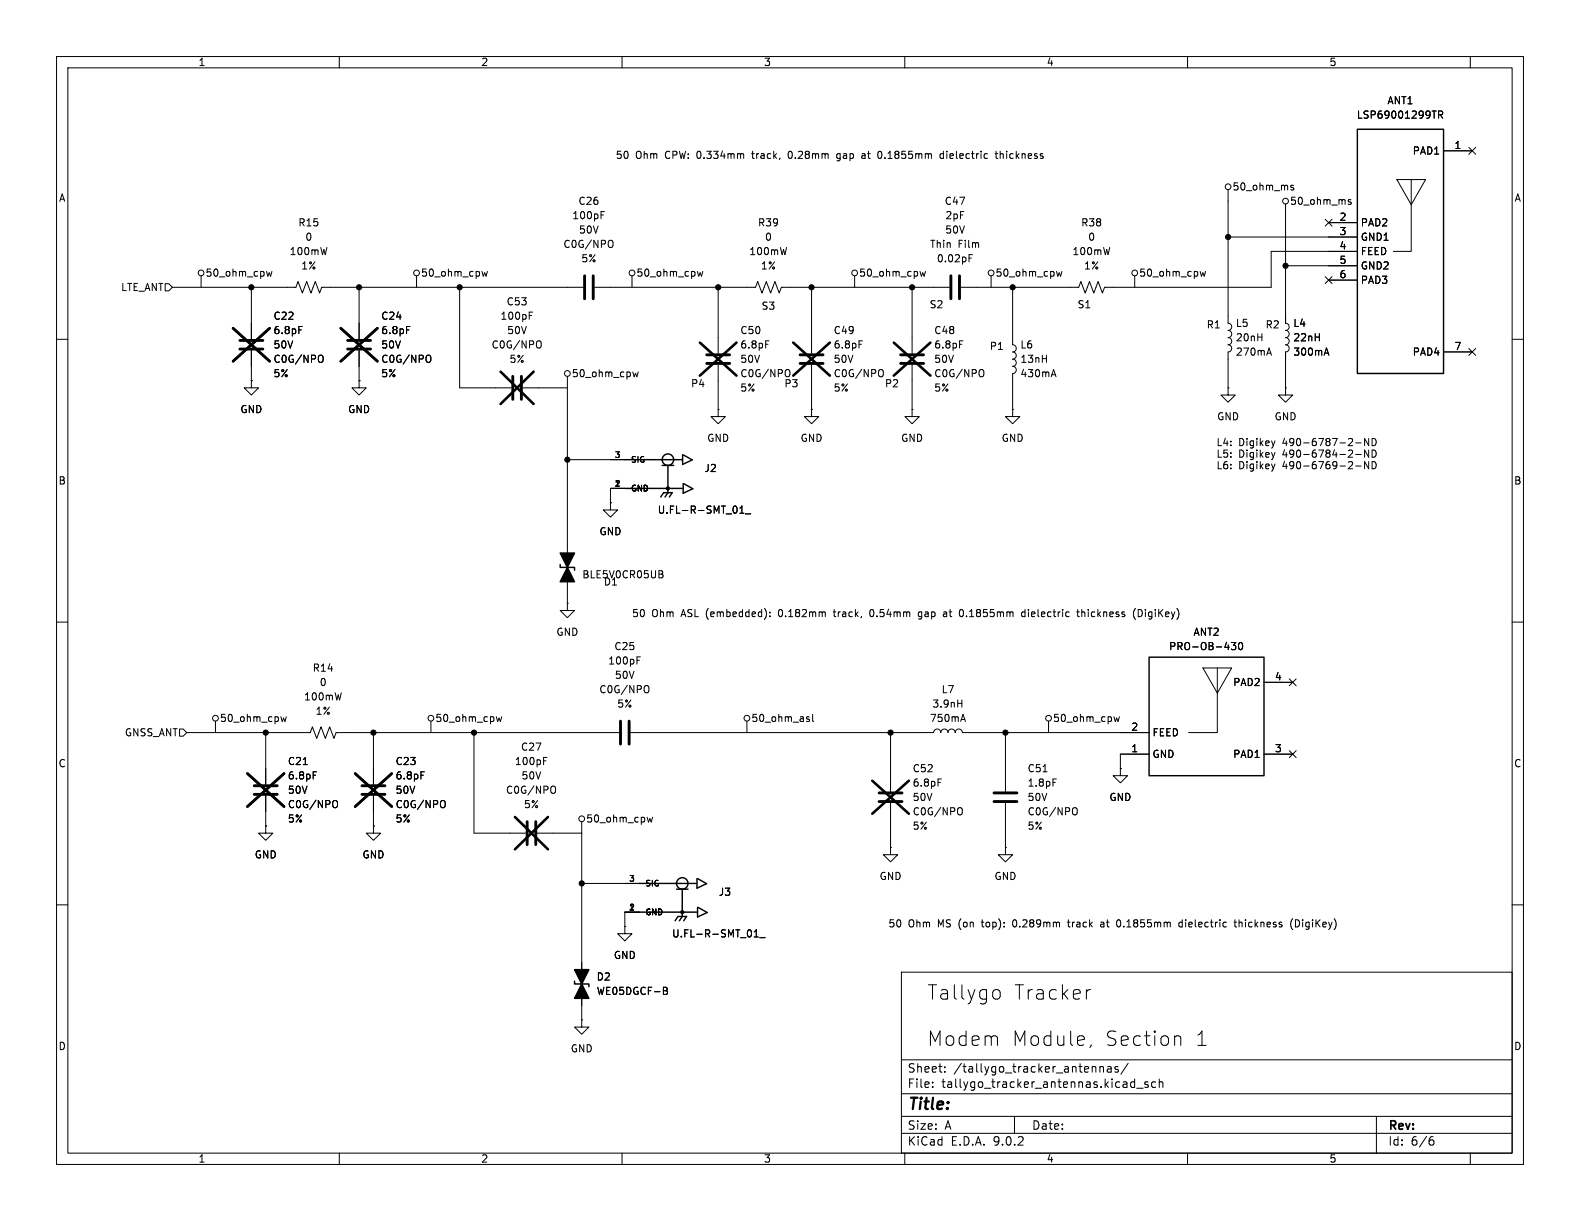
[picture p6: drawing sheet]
<svg xmlns="http://www.w3.org/2000/svg" width="279mm" height="216mm" viewBox="0 0 279 216" stroke-linecap="round" stroke-linejoin="round" font-family="sans-serif">
<g fill="none" stroke="#000" stroke-width=".18">
<path d="M10 10h259.4v195.9h-259.4zM12 12h255.4v191.9h-255.4zM60 10v2M110 10v2M160 10v2M210 10v2M253.2 19.6h.8M260 10v2M106.3 38h.4M106.3 37.4h.6M131.3 27.2l.2 .2v.6M139.5 26.9l-.1 .3 .1 .7"/>
<path d="M148 28.4h.3M148.4 27.2h-.3l-.1 .2v.5l.4 .1M152.4 27.2h.5M153 27.5h-.4l-.2 .2 .2 .3h.4M155.4 26.8l.1-.1a.68 .68 0 0 1 .5 .7 .68 .68 0 0 1-.5 .6h-.1M166.8 27.2h-.3l-.3 .2 .1 .6h.5M166.8 26.7v1.3M176 27.2h.4M176.1 26.7v1.1l.3 .2M176.9 26.7v1.3M177.2 27.2l-.3 .1M217.2 33.5v23.7a.64 .64 0 0 1 .6 .6 .64 .64 0 0 1-.6 .6"/>
<path d="M227.3 36.1v21.1a.64 .64 0 0 1 .7 .6 .64 .64 0 0 1-.7 .6M228.7 32.8h-.3l-.2 .1 .1 .2 .4 .1v.3h-.5M234.3 38.8l1.3 1.2M234.9 39.4h5.1M235.6 38.8l-1.3 1.2M238.9 35.4l-.3-.1-.2 .2 .1 .2 .4 .1v.3h-.5M247 31.8h5.1l-2.5 4.4zM249.6 31.8v12.7h-3.2M254.4 20.3l.6-.1 .1-.1v-.3l-.7-.2v1.3M254.7 20.3l.4 .6M255.3 26.7h5M259.7 26.1l1.3 1.2"/>
<path d="M261 26.1l-1.3 1.2M29.2 50.2h.6l.7 .6-.7 .6h-.6zM30.5 50.8h21.8l.4-1 .8 2 .7-2 .8 2 .8-2 .7 2 .4-1h46.2M35.6 48.8v2M44.4 50.8v9.1M48.1 48l-.3 .8-.2-.6-.2 .6M52.8 57.7h.7M57.8 43.8l-.3 1.2M63.5 50.8v9.1M71.9 57.7h.6M73.7 48.8v2M81.3 50.8v17.8h9.1"/>
<path d="M86.2 48l-.3 .8-.2-.6-.2 .6M93.6 55.8h.4M93.6 55.2h.6M105.2 50.8h28.4l.4-1 .7 2 .8-2 .8 2 .7-2 .8 2 .4-1h29.7M107.9 42.5a.43 .43 0 0 1 .5 .4v.4a.43 .43 0 0 1-.5 .5M111.8 48.8v2M124.3 48l-.3 .8-.2-.6-.2 .6M127 50.8v11.7M139.1 43.8l-.3 1.2M143.5 50.8v11.7M151.1 48.8v2M161.3 50.8v11.7"/>
<path d="M163.7 48l-.3 .8-.2-.6-.3 .6M171.4 45.6h.4M171.4 45h.6M175.3 48.8v2M179.1 50.8v10.2a.64 .64 0 0 1 .6 .6 .64 .64 0 0 1-.6 .6 .64 .64 0 0 1 .6 .7 .64 .64 0 0 1-.6 .6M187.8 48l-.3 .8-.2-.6-.2 .6M196.2 43.8l-.3 1.2M200.7 48.8v2M213.2 48l-.3 .8-.2-.6-.2 .6M217.2 58.4a.64 .64 0 0 1 .6 .7 .64 .64 0 0 1-.6 .6 .64 .64 0 0 1 .6 .6 .64 .64 0 0 1-.6 .7 .64 .64 0 0 1 .6 .6 .64 .64 0 0 1-.6 .6v6.4M217.2 41.9h22.8M227.3 58.4a.64 .64 0 0 1 .7 .7 .64 .64 0 0 1-.7 .6 .64 .64 0 0 1 .7 .6 .64 .64 0 0 1-.7 .7 .64 .64 0 0 1 .7 .6 .64 .64 0 0 1-.7 .6v6.4"/>
<path d="M227.3 47h12.7M234.3 48.9l1.3 1.2M234.9 49.5h5.1M235.6 48.9l-1.3 1.2M240 44.5h-15.2v6.3h-29.5l-.4 1-.7-2-.8 2-.7-2-.8 2-.8-2-.3 1h-20.9M10 60h2M44.4 67.3v1.3h1.3l-1.3 1.3-1.2-1.3h1.2M44.4 67.3h.1M44.4 62v5.3M56.6 62.8a.43 .43 0 0 1 .5 .4v.5a.43 .43 0 0 1-.5 .4M63.5 67.3v1.3h1.3l-1.3 1.3-1.3-1.3h1.3M63.5 67.3h.1"/>
<path d="M63.5 62v5.3M75.6 62.8a.43 .43 0 0 1 .6 .4v.5a.43 .43 0 0 1-.6 .4M92.5 68.6h7.8M95.2 60.3a.43 .43 0 0 1 .5 .4v.4a.43 .43 0 0 1-.5 .4M100.3 66.5v40.2M112.9 65.8l-.3 .8-.2-.6-.3 .6M127 72.4v1.3h1.3l-1.3 1.2-1.3-1.2h1.3M127 72.4h.1M127 64.5v7.9M135.4 60.3h.6M139.1 65.3a.43 .43 0 0 1 .6 .5v.4a.43 .43 0 0 1-.6 .4M143.5 72.4v1.3h1.3l-1.3 1.2-1.3-1.2h1.3"/>
<path d="M143.5 72.4h.1M143.5 64.5v7.9M151.9 60.3h.6M155.7 65.3a.43 .43 0 0 1 .5 .5v.4a.43 .43 0 0 1-.5 .4M161.3 72.4v1.3h1.3l-1.3 1.2-1.3-1.2h1.3M161.3 72.4h.1M161.3 64.5v7.9M169.7 60.3h.6M173.4 65.3a.43 .43 0 0 1 .6 .5v.4a.43 .43 0 0 1-.6 .4M179.1 63.5a.64 .64 0 0 1 .6 .6 .64 .64 0 0 1-.6 .7 .64 .64 0 0 1 .6 .6 .64 .64 0 0 1-.6 .6v6.4M179.1 72.4v1.3h1.2l-1.2 1.2-1.3-1.2h1.3M179.1 72.4h.1"/>
<path d="M186 66.3h.6M186.3 65.3l.4 1.3M217.2 68.6v1.3h1.2l-1.2 1.2-1.3-1.2h1.3M217.2 68.6h.1M224.1 62.4h.6M224.4 61.5l.4 1.3M225.5 78l-.3 .8M227.3 68.6v1.3h1.3l-1.3 1.2-1.2-1.2h1.2M227.3 68.6h.1M234.3 62.4h.6M234.6 61.5l.4 1.3M239.7 78.3h1"/>
<path d="M242 77.5v1.3l-.7-1.3v1.3M242 79.6v1.2l-.7-1.2v1.2M242.6 77.5a.64 .64 0 0 1 .8 .7 .64 .64 0 0 1-.8 .6zM242.6 79.6a.64 .64 0 0 1 .8 .6 .64 .64 0 0 1-.8 .6zM255.3 62.2h5M259.7 61.6l1.3 1.2M261 61.6l-1.3 1.2M267.4 60h2M100.3 81.3h10.2M107.9 88.9v1.3h-1.2l1.2 1.2 1.3-1.2h-1.3M107.9 88.9h.1M110.5 86.4h-2.6v2.5"/>
<path d="M130.8 90.7h.8M130.8 89.8l.4-.3v1.2M131.8 90.9h1M225.5 80l-.3 .8M225.5 82l-.3 .9M239.7 80.4h1M239.7 82.4h1M242 81.6v1.3l-.7-1.3v1.3M242.6 81.6a.64 .64 0 0 1 .8 .7 .64 .64 0 0 1-.8 .6zM10 110h2M100.3 106.7v1.3h1.3l-1.3 1.2-1.2-1.2h1.2M100.3 106.7h.1"/>
<path d="M112.6 116.8h.5M112.6 116.1h.6M116.5 100.9l.6 .1 .1 .3-.2 .2M116.5 101.5h.5M117 101.5l.3 .3-.1 .3-.7 .1M136.1 108.9v.1M136.1 108.3v.1M147.3 108.2h.5M147.5 107.8l.1 1.2M154.2 107.8a.68 .68 0 0 0-.4 .6 .68 .68 0 0 0 .4 .6M162.9 109.3l-.1 .2-.3-.1M163 108.3l-.4-.1-.2 .2 .1 .6h.5"/>
<path d="M166.9 108.3h.4l.1 .7M166.9 109h.5M167.4 108.5l-.5 .1M170.1 107.8a.79 .79 0 0 1 0 1.2M181.3 108.3l-.4-.1-.2 .2 .1 .6h.5M181.3 107.8v1.2M190.4 108.2h.5M190.6 107.8v1.1l.3 .1M191.3 108.3l.4-.1 .1 .2M191.3 107.8v1.2M200.8 107.6a1.46 1.46 0 0 0 0 1.9M202 108.3l-.2-.5h-.5v1.2h.5l.2-.5"/>
<path d="M212.7 118.1h5.1l-2.5 4.5zM215.3 118.1v11.4h-5.1M217.7 113.6h.8l-.4 .5 .4 .1v.6l-.2 .1-.6-.1M219.1 113.7l.2-.1a.68 .68 0 0 1 .5 .6 .68 .68 0 0 1-.5 .7l-.2-.1-.1-.4zM267.4 110h2M31.7 128.9h.7l.6 .6-.6 .7h-.7zM33 129.5h21.9l.3-1 .8 2.1 .8-2.1 .7 2.1 .8-2.1 .8 2.1 .3-1.1h50.1M38.1 127.5v2M47 129.5v9.2M50.6 126.7l-.2 .9-.3-.6-.2 .6M53.6 135.2h.8M55.4 136.5h.6"/>
<path d="M60.4 122.5l-.3 1.3M66 129.5v9.2M74.4 136.5h.6M76.2 127.5v2M83.8 129.5v17.8h9.2M88.7 126.7l-.2 .9-.3-.6-.2 .6M96.1 134.5h.5M96.1 133.9h.6M97.7 139a.43 .43 0 0 1 .5 .4v.5a.43 .43 0 0 1-.5 .4M111.5 129.5h53.6a.64 .64 0 0 1 .6-.6 .64 .64 0 0 1 .7 .6 .64 .64 0 0 1 .6-.6 .64 .64 0 0 1 .6 .6 .64 .64 0 0 1 .7-.6 .64 .64 0 0 1 .6 .6 .64 .64 0 0 1 .6-.6 .64 .64 0 0 1 .7 .6h33M114.2 121.2a.43 .43 0 0 1 .6 .5v.4a.43 .43 0 0 1-.6 .4M132.1 127.5v2"/>
<path d="M142.8 127.2h.3l.1 .2-.2 .2h-.3M142.8 126.7l.3 .1M143.7 126.3v1.1l.2 .2M157.5 129.5v10.5M165.9 137.7h.6M169.4 124.4h.7M170 127.2h.6M170.1 123.8v1.2M170.3 126.3l.4 1.3M177.8 129.5v10.5M184.4 136.5h.8M185.4 127.5v2"/>
<path d="M186.2 137.7h.6M198 126.7l-.3 .9-.2-.6-.3 .6M198.1 135.9v1.3h1.3l-1.3 1.2-1.3-1.2h1.3M198.1 135.9h.1M203.2 133.4h-5.1v2.5M223.5 133.4h5.1M223.5 120.7h5.1M228 120l1.2 1.3M228 132.7l1.2 1.3M229.2 120l-1.2 1.3M229.2 132.7l-1.2 1.3M47 146.1v1.2h1.3l-1.3 1.3-1.3-1.3h1.3"/>
<path d="M47 146.1h.1M47 140.7v5.4M59.1 141.5a.43 .43 0 0 1 .6 .5v.4a.43 .43 0 0 1-.6 .4M66 146.1v1.2h1.3l-1.3 1.3-1.2-1.3h1.2M66 146.1h.1M66 140.7v5.4M78.2 141.5a.43 .43 0 0 1 .5 .5v.4a.43 .43 0 0 1-.5 .4M95 147.3h7.9M102.9 156.2h10.1M102.9 145.3v35M115.4 144.5l-.2 .9-.3-.6-.2 .6M157.5 149.9v1.2h1.2l-1.2 1.3-1.3-1.3h1.3"/>
<path d="M157.5 149.9h.1M157.5 142v7.9M169.6 142.8a.43 .43 0 0 1 .6 .4v.5a.43 .43 0 0 1-.6 .4M177.8 149.9v1.2h1.3l-1.3 1.3-1.3-1.3h1.3M177.8 149.9h.1M177.8 142v7.9M189.9 142.8a.43 .43 0 0 1 .6 .4v.5a.43 .43 0 0 1-.6 .4M10 160h2M110.5 163.8v1.3h1.3l-1.3 1.3-1.3-1.3h1.3M110.5 163.8h.1M113 161.3h-2.5v2.5M117.3 174.6l.6 .1 .1 .2-.3 .3"/>
<path d="M117.3 175.2h.4M117.7 175.2l.3 .2v.3l-.7 .1M133.4 165.7h.7M133.4 164.8l.3-.4v1.3M134.3 165.8h1M159.4 171.9h108v32h-108zM176 175a.69 .69 0 0 1 .9 .5v.7a.69 .69 0 0 1-.9 .5M179.2 162.8l-.1 .3 .1 .7M188.7 163.1h.5M188.9 162.6v1.1l.3 .2M192.8 175l-.4 .1M194.7 163.1h.5"/>
<path d="M195.2 163.4h-.4l-.2 .2 .2 .3 .4-.1M197.6 162.7l.2-.1a.68 .68 0 0 1 .4 .7 .68 .68 0 0 1-.4 .6l-.2-.1M209.1 163.1h-.4l-.2 .2 .1 .5h.5M209.1 162.6v1.3M218.2 163.1h.5M218.4 162.6v1.1l.3 .2M219.1 162.6v1.3M219.5 163.1l-.4 .1M228.6 162.5a1.46 1.46 0 0 0 0 1.9M229.7 162.8l-.6-.2v1.3l.6-.2M267.4 160h2M102.9 180.3v1.3h1.2l-1.2 1.3-1.3-1.3h1.3"/>
<path d="M102.9 180.3h.1M159.4 197.4h108M159.4 193.4h108M159.4 187.4h108M164.9 192.1v.2M164.9 191.4v.1M167.1 189.4v.2M167.1 188.7v.1M179.4 197.4v3M193 184.7l-.3 .5M194.5 188.6v1M194.5 188.7l.2-.1 .4 .1v.9"/>
<path d="M195.9 188.7h.5l.1 .9M196.5 188.9l-.5 .1a.29 .29 0 0 0-.2 .3 .29 .29 0 0 0 .2 .3l.5-.1M197.7 188.7l-.3-.1-.3 .2 .1 .2 .5 .2v.3h-.6M199.5 188l-1.3 1.9M200.2 191.3l.4 .1M200.6 190.8v1.5M200.6 192.2l-.4 .1M201 192.4h1.1M203 191.4l-.4-.1-.2 .2 .1 .2 .5 .2v.3h-.6M204.4 191.4l-.5-.1-.3 .3v.4l.2 .2h.6M205 191.4l.2-.1 .4 .1v.9M205 190.8v1.5"/>
<path d="M207.8 183.3l.3-.1 .6 .1 .1 .2v1.4M243.4 197.4v6.5M60 203.9v2M110 203.9v2M159.4 200.4h108M160 203.9v2M210 203.9v2M253 201.6h.4l.2 .2-.1 .5-.5 .2M253.4 201l-.4 .1M260 203.9v2"/>
<circle cx="217.2" cy="33" r=".51"/>
<circle cx="227.3" cy="35.6" r=".51"/>
<circle cx="35.6" cy="48.3" r=".51"/>
<circle cx="73.7" cy="48.3" r=".51"/>
<circle cx="111.8" cy="48.3" r=".51"/>
<circle cx="151.1" cy="48.3" r=".51"/>
<circle cx="175.3" cy="48.3" r=".51"/>
<circle cx="200.7" cy="48.3" r=".51"/>
<circle cx="100.3" cy="66" r=".51"/>
<circle cx="38.1" cy="127" r=".51"/>
<circle cx="76.2" cy="127" r=".51"/>
<circle cx="132.1" cy="127" r=".51"/>
<circle cx="185.4" cy="127" r=".51"/>
<circle cx="102.9" cy="144.8" r=".51"/>
</g>
<g fill="none" stroke="#000" stroke-width=".25">
<path d="M240 22.9h15.3v43.1h-15.3zM99.1 99.8v.5h2.5v.5M110.5 81.3h10.1M110.5 86.4h10.1M116.8 87.9l.5-.8h1.6l-.5 .8M117.1 82.3h2M118.1 82.3v4.8l-.5 .8M120.7 80.4v1.7l1.7-.8-1.6-.9M120.8 85.5v1.7l1.7-.8-1.6-.9M203.2 116.2h20.3v21h-20.3zM113 156.2h10.2M119.6 157.2h2.1"/>
<path d="M120.6 157.2v4.9l-.5 .7M123.2 155.4v1.7l1.7-.8-1.6-.9M101.6 173.5v.5h2.5v.5M113 161.3h10.2M119.4 162.8l.5-.7h1.5l-.5 .7M123.3 160.5v1.6l1.8-.8-1.6-.8"/>
<circle cx="118.1" cy="81.3" r="1.02"/>
<circle cx="118.1" cy="86.4" r=".25"/>
<circle cx="120.6" cy="156.2" r="1.02"/>
<circle cx="120.6" cy="161.3" r=".25"/>
</g>
<g fill="none" stroke="#000" stroke-width=".51">
<path d="M103.4 48.8v4M104.9 48.8v4M168.1 48.8v4M169.7 48.8v4M42.4 60.2h4.1M42.4 61.7h4.1M61.5 60.2h4M61.5 61.7h4M90.7 66.5v4.1M92.2 66.5v4.1M125 62.7h4M125 64.3h4"/>
<path d="M141.5 62.7h4M141.5 64.3h4M159.3 62.7h4M159.3 64.3h4M45 138.9h4M64 138.9h4.1M109.7 127.5v4.1M111.3 127.5v4.1M45 140.5h4M64 140.5h4.1M93.2 145.3v4.1M94.7 145.3v4.1"/>
<path d="M155.4 140.2h4.1M155.4 141.7h4.1M175.8 140.2h4M175.8 141.7h4"/>
</g>
<g fill="none" stroke="#000" stroke-width=".46">
<path d="M41.2 58l6.5 5.9M47.7 58l-6.5 5.9M60.3 58l6.4 5.9M66.7 58l-6.4 5.9M88.5 65.7l5.9 5.7M94.4 65.7l-5.9 5.7M123.8 60.6l6.4 5.8M130.2 60.6l-6.4 5.8M140.3 60.6l6.4 5.8M146.7 60.6l-6.4 5.8M158.1 60.6l6.4 5.8M164.5 60.6l-6.4 5.8"/>
<path d="M43.8 136.8l6.4 5.8M50.2 136.8l-6.4 5.8M62.8 136.8l6.5 5.8M69.3 136.8l-6.5 5.8M154.2 138l6.5 5.9M160.7 138l-6.5 5.9M91.1 144.5l5.8 5.7M96.9 144.5l-5.8 5.7"/>
</g>
<path d="M99.1 97.8h2.5l-1.3 2.5zM100.3 100.3l1.3 2.6h-2.5zM101.6 171.5h2.5l-1.2 2.5zM102.9 174l1.2 2.5h-2.5z" fill="#000" stroke="#000" stroke-width=".25"/>
<g fill="#000" stroke="#000" stroke-width=".18">
<circle cx="44.4" cy="50.8" r=".46"/>
<circle cx="63.5" cy="50.8" r=".46"/>
<circle cx="81.3" cy="50.8" r=".46"/>
<circle cx="127" cy="50.8" r=".46"/>
<circle cx="143.5" cy="50.8" r=".46"/>
<circle cx="161.3" cy="50.8" r=".46"/>
<circle cx="179.1" cy="50.8" r=".46"/>
<circle cx="217.2" cy="41.9" r=".46"/>
<circle cx="227.3" cy="47" r=".46"/>
<circle cx="100.3" cy="81.3" r=".46"/>
<circle cx="47" cy="129.5" r=".46"/>
<circle cx="66" cy="129.5" r=".46"/>
<circle cx="83.8" cy="129.5" r=".46"/>
<circle cx="157.5" cy="129.5" r=".46"/>
<circle cx="177.8" cy="129.5" r=".46"/>
<circle cx="102.9" cy="156.2" r=".46"/>
</g>
<g font-size="3.5">
<text x="163.8" y="177">Tallygo</text>
<text x="179.1" y="177">Tracker</text>
<text x="163.8" y="185.2">Modem</text>
<text x="178.8" y="185.2">Module,</text>
<text x="195.2" y="185.2">Section</text>
<text x="211.1" y="185.2">1</text>
</g>
<text font-size="2.8" x="160.4" y="196.8">Title:</text>
<g font-size="2.1">
<text x="160.4" y="189.9">Sheet:</text>
<text x="168.6" y="189.9">/tallygo_tracker_antennas/</text>
<text x="160.4" y="192.6">File:</text>
<text x="166.5" y="192.6">tallygo_tracker_antennas.kicad_sch</text>
<text x="160.4" y="202.8">KiCad</text>
<text x="160.4" y="200">Size:</text>
<text x="167.1" y="200">A</text>
<text x="168.1" y="202.8">E.D.A.</text>
<text x="175.7" y="202.8">9.0.2</text>
<text x="182.4" y="200">Date:</text>
<text x="245.4" y="200.2">Rev:</text>
<text x="245.4" y="202.8">Id:</text>
<text x="249.5" y="202.8">6/6</text>
</g>
<g font-size="1.8">
<text x="35" y="11.9">1</text>
<text x="85" y="11.9">2</text>
<text x="135" y="11.9">3</text>
<text x="185" y="11.9">4</text>
<text x="235" y="11.9">5</text>
<text x="239.8" y="21.2">LSP69001299TR</text>
<text x="245.3" y="18.6">ANT1</text>
<text x="108.8" y="28.3">50</text>
<text x="112.4" y="28.3">Ohm</text>
<text x="117.7" y="28.3">CPW: 0.334mm</text>
<text x="133.5" y="28.3">track,</text>
<text x="140" y="28.3">0.28mm</text>
<text x="148.8" y="28.3">gap</text>
<text x="153.5" y="28.3">at</text>
<text x="156.5" y="28.3">0.1855mm</text>
<text x="167.7" y="28.3">dielectric</text>
<text x="177.8" y="28.3">thickness</text>
<text x="249.7" y="27.5">PAD1</text>
<text x="257.1" y="26.4">1</text>
<text x="10.3" y="35.9">A</text>
<text x="217.9" y="33.9">50_ohm_ms</text>
<text x="267.7" y="35.9">A</text>
<text x="52.7" y="40.2">R15</text>
<text x="101.1" y="39">100pF</text>
<text x="102.2" y="36.4">C26</text>
<text x="102.3" y="41.5">50V</text>
<text x="133.9" y="40.2">R39</text>
<text x="167" y="36.4">C47</text>
<text x="167.1" y="41.5">50V</text>
<text x="167.1" y="39">2pF</text>
<text x="191.1" y="40.2">R38</text>
<text x="228" y="36.4">50_ohm_ms</text>
<text x="236.8" y="39.1">2</text>
<text x="236.8" y="41.7">3</text>
<text x="240.5" y="40.2">PAD2</text>
<text x="51.1" y="45.3">100mW</text>
<text x="53.2" y="47.9">1%</text>
<text x="53.9" y="42.8">0</text>
<text x="99.5" y="44">C0G/NPO</text>
<text x="102.7" y="46.6">5%</text>
<text x="132.4" y="45.3">100mW</text>
<text x="134.5" y="47.9">1%</text>
<text x="135.2" y="42.8">0</text>
<text x="164.4" y="44">Thin</text>
<text x="165.6" y="46.6">0.02pF</text>
<text x="169.4" y="44">Film</text>
<text x="189.6" y="45.3">100mW</text>
<text x="191.6" y="47.9">1%</text>
<text x="192.3" y="42.8">0</text>
<text x="236.8" y="44.2">4</text>
<text x="236.8" y="46.7">5</text>
<text x="240.5" y="42.8">GND1</text>
<text x="240.5" y="45.3">FEED</text>
<text x="240.5" y="47.9">GND2</text>
<text x="21.3" y="51.7">LTE_ANT</text>
<text x="36.3" y="49.1">50_ohm_cpw</text>
<text x="74.4" y="49.1">50_ohm_cpw</text>
<text x="112.5" y="49.1">50_ohm_cpw</text>
<text x="151.8" y="49.1">50_ohm_cpw</text>
<text x="176" y="49.1">50_ohm_cpw</text>
<text x="201.4" y="49.1">50_ohm_cpw</text>
<text x="236.8" y="49.3">6</text>
<text x="240.5" y="50.4">PAD3</text>
<text x="48.3" y="56.7">C22</text>
<text x="48.3" y="59.3">6.8pF</text>
<text x="67.3" y="56.7">C24</text>
<text x="67.3" y="59.3">6.8pF</text>
<text x="88.4" y="56.7">100pF</text>
<text x="89.5" y="54.2">C53</text>
<text x="89.6" y="59.3">50V</text>
<text x="130.8" y="59.3">C50</text>
<text x="134.6" y="55">S3</text>
<text x="147.3" y="59.3">C49</text>
<text x="164.3" y="54.7">S2</text>
<text x="165.1" y="59.3">C48</text>
<text x="190.5" y="54.7">S1</text>
<text x="213.3" y="58.3">R1</text>
<text x="218.4" y="58">L5</text>
<text x="223.7" y="58.3">R2</text>
<text x="228.6" y="58">L4</text>
<text x="48.3" y="61.8">50V</text>
<text x="48.3" y="64.4">C0G/NPO</text>
<text x="67.3" y="61.8">50V</text>
<text x="67.3" y="64.4">C0G/NPO</text>
<text x="86.8" y="61.8">C0G/NPO</text>
<text x="90" y="64.4">5%</text>
<text x="130.8" y="61.8">6.8pF</text>
<text x="130.8" y="64.4">50V</text>
<text x="147.3" y="61.8">6.8pF</text>
<text x="147.3" y="64.4">50V</text>
<text x="165.1" y="61.8">6.8pF</text>
<text x="165.1" y="64.4">50V</text>
<text x="174.9" y="62.1">P1</text>
<text x="180.3" y="64.4">13nH</text>
<text x="180.3" y="61.8">L6</text>
<text x="218.4" y="60.6">20nH</text>
<text x="218.4" y="63.1">270mA</text>
<text x="228.6" y="60.6">22nH</text>
<text x="228.6" y="63.1">300mA</text>
<text x="249.7" y="63.1">PAD4</text>
<text x="257.1" y="62">7</text>
<text x="48.3" y="66.9">5%</text>
<text x="67.3" y="66.9">5%</text>
<text x="101" y="66.9">50_ohm_cpw</text>
<text x="122.1" y="68.7">P4</text>
<text x="130.8" y="69.4">5%</text>
<text x="130.8" y="66.9">C0G/NPO</text>
<text x="138.6" y="68.7">P3</text>
<text x="147.3" y="69.4">5%</text>
<text x="147.3" y="66.9">C0G/NPO</text>
<text x="156.4" y="68.7">P2</text>
<text x="165.1" y="69.4">5%</text>
<text x="165.1" y="66.9">C0G/NPO</text>
<text x="180.3" y="66.9">430mA</text>
<text x="42.4" y="73.3">GND</text>
<text x="61.5" y="73.3">GND</text>
<text x="215.1" y="74.5">GND</text>
<text x="225.3" y="74.5">GND</text>
<text x="124.5" y="83.7">J2</text>
<text x="125" y="78.3">GND</text>
<text x="141.5" y="78.3">GND</text>
<text x="159.3" y="78.3">GND</text>
<text x="177" y="78.3">GND</text>
<text x="215" y="79.1">L4:</text>
<text x="215" y="81.1">L5:</text>
<text x="215" y="83.2">L6:</text>
<text x="219" y="79.1">Digikey</text>
<text x="219" y="81.1">Digikey</text>
<text x="219" y="83.2">Digikey</text>
<text x="226.9" y="79.1">490-6787-2-ND</text>
<text x="226.9" y="81.1">490-6784-2-ND</text>
<text x="226.9" y="83.2">490-6769-2-ND</text>
<text x="10.3" y="85.9">B</text>
<text x="267.7" y="85.9">B</text>
<text x="105.9" y="94.8">GND</text>
<text x="116.2" y="91">U.FL-R-SMT_01_</text>
<text x="102.9" y="102.5">BLE5V0CR05UB</text>
<text x="106.7" y="103.7">D1</text>
<text x="98.3" y="112.6">GND</text>
<text x="111.7" y="109.3">50</text>
<text x="115.3" y="109.3">Ohm</text>
<text x="120.6" y="109.3">ASL (embedded):</text>
<text x="138.1" y="109.3">0.182mm</text>
<text x="148.1" y="109.3">track,</text>
<text x="154.7" y="109.3">0.54mm</text>
<text x="163.5" y="109.3">gap</text>
<text x="168.1" y="109.3">at</text>
<text x="171.1" y="109.3">0.1855mm</text>
<text x="182.3" y="109.3">dielectric</text>
<text x="192.4" y="109.3">thickness</text>
<text x="202.5" y="109.3">(DigiKey)</text>
<text x="211" y="112.6">ANT2</text>
<text x="55.2" y="119">R14</text>
<text x="107.5" y="117.7">100pF</text>
<text x="108.5" y="115.2">C25</text>
<text x="206.6" y="115.2">PRO-OB-430</text>
<text x="53.7" y="124.1">100mW</text>
<text x="56.4" y="121.5">0</text>
<text x="105.9" y="122.8">C0G/NPO</text>
<text x="108.6" y="120.2">50V</text>
<text x="109.1" y="125.3">5%</text>
<text x="164.8" y="125.3">3.9nH</text>
<text x="166.4" y="122.8">L7</text>
<text x="218" y="121.5">PAD2</text>
<text x="225.4" y="120.4">4</text>
<text x="22" y="130.4">GNSS_ANT</text>
<text x="38.8" y="127.9">50_ohm_cpw</text>
<text x="55.7" y="126.6">1%</text>
<text x="76.9" y="127.9">50_ohm_cpw</text>
<text x="132.8" y="127.9">50_ohm_asl</text>
<text x="164.3" y="127.9">750mA</text>
<text x="186.1" y="127.9">50_ohm_cpw</text>
<text x="200" y="129.3">2</text>
<text x="203.7" y="130.4">FEED</text>
<text x="10.3" y="135.9">C</text>
<text x="50.8" y="135.5">C21</text>
<text x="69.9" y="135.5">C23</text>
<text x="90.9" y="135.5">100pF</text>
<text x="92" y="132.9">C27</text>
<text x="161.3" y="136.8">C52</text>
<text x="181.6" y="136.8">C51</text>
<text x="200" y="133.1">1</text>
<text x="203.7" y="134.2">GND</text>
<text x="218" y="134.2">PAD1</text>
<text x="225.4" y="133.1">3</text>
<text x="267.7" y="135.9">C</text>
<text x="50.8" y="138">6.8pF</text>
<text x="50.8" y="140.6">50V</text>
<text x="50.8" y="143.1">C0G/NPO</text>
<text x="69.9" y="138">6.8pF</text>
<text x="69.9" y="140.6">50V</text>
<text x="69.9" y="143.1">C0G/NPO</text>
<text x="89.4" y="140.6">C0G/NPO</text>
<text x="92.1" y="138">50V</text>
<text x="92.5" y="143.1">5%</text>
<text x="161.3" y="139.3">6.8pF</text>
<text x="161.3" y="141.8">50V</text>
<text x="181.6" y="139.3">1.8pF</text>
<text x="181.6" y="141.8">50V</text>
<text x="196.1" y="141.8">GND</text>
<text x="50.8" y="145.6">5%</text>
<text x="69.9" y="145.6">5%</text>
<text x="103.6" y="145.6">50_ohm_cpw</text>
<text x="161.3" y="146.9">5%</text>
<text x="161.3" y="144.4">C0G/NPO</text>
<text x="181.6" y="146.9">5%</text>
<text x="181.6" y="144.4">C0G/NPO</text>
<text x="45" y="152">GND</text>
<text x="64" y="152">GND</text>
<text x="155.4" y="155.8">GND</text>
<text x="175.8" y="155.8">GND</text>
<text x="127" y="158.6">J3</text>
<text x="118.8" y="166">U.FL-R-SMT_01_</text>
<text x="157" y="164.2">50</text>
<text x="160.6" y="164.2">Ohm</text>
<text x="165.9" y="164.2">MS (on</text>
<text x="174.1" y="164.2">top):</text>
<text x="179.7" y="164.2">0.289mm</text>
<text x="189.7" y="164.2">track</text>
<text x="195.7" y="164.2">at</text>
<text x="198.7" y="164.2">0.1855mm</text>
<text x="209.9" y="164.2">dielectric</text>
<text x="220" y="164.2">thickness</text>
<text x="230.1" y="164.2">(DigiKey)</text>
<text x="105.4" y="173.6">D2</text>
<text x="108.5" y="169.8">GND</text>
<text x="105.4" y="176.1">WE05DGCF-B</text>
<text x="10.3" y="185.9">D</text>
<text x="267.7" y="185.9">D</text>
<text x="100.8" y="186.3">GND</text>
<text x="35" y="205.8">1</text>
<text x="85" y="205.8">2</text>
<text x="135" y="205.8">3</text>
<text x="185" y="205.8">4</text>
<text x="235" y="205.8">5</text>
</g>
<g font-size="1.4">
<text x="108.6" y="81">3</text>
<text x="111.5" y="82">SIG</text>
<text x="108.6" y="86.1">1</text>
<text x="111.5" y="87.1">GND</text>
<text x="111.1" y="156">3</text>
<text x="111.1" y="161">1</text>
<text x="114" y="156.9">SIG</text>
<text x="114" y="162">GND</text>
</g>
</svg>
